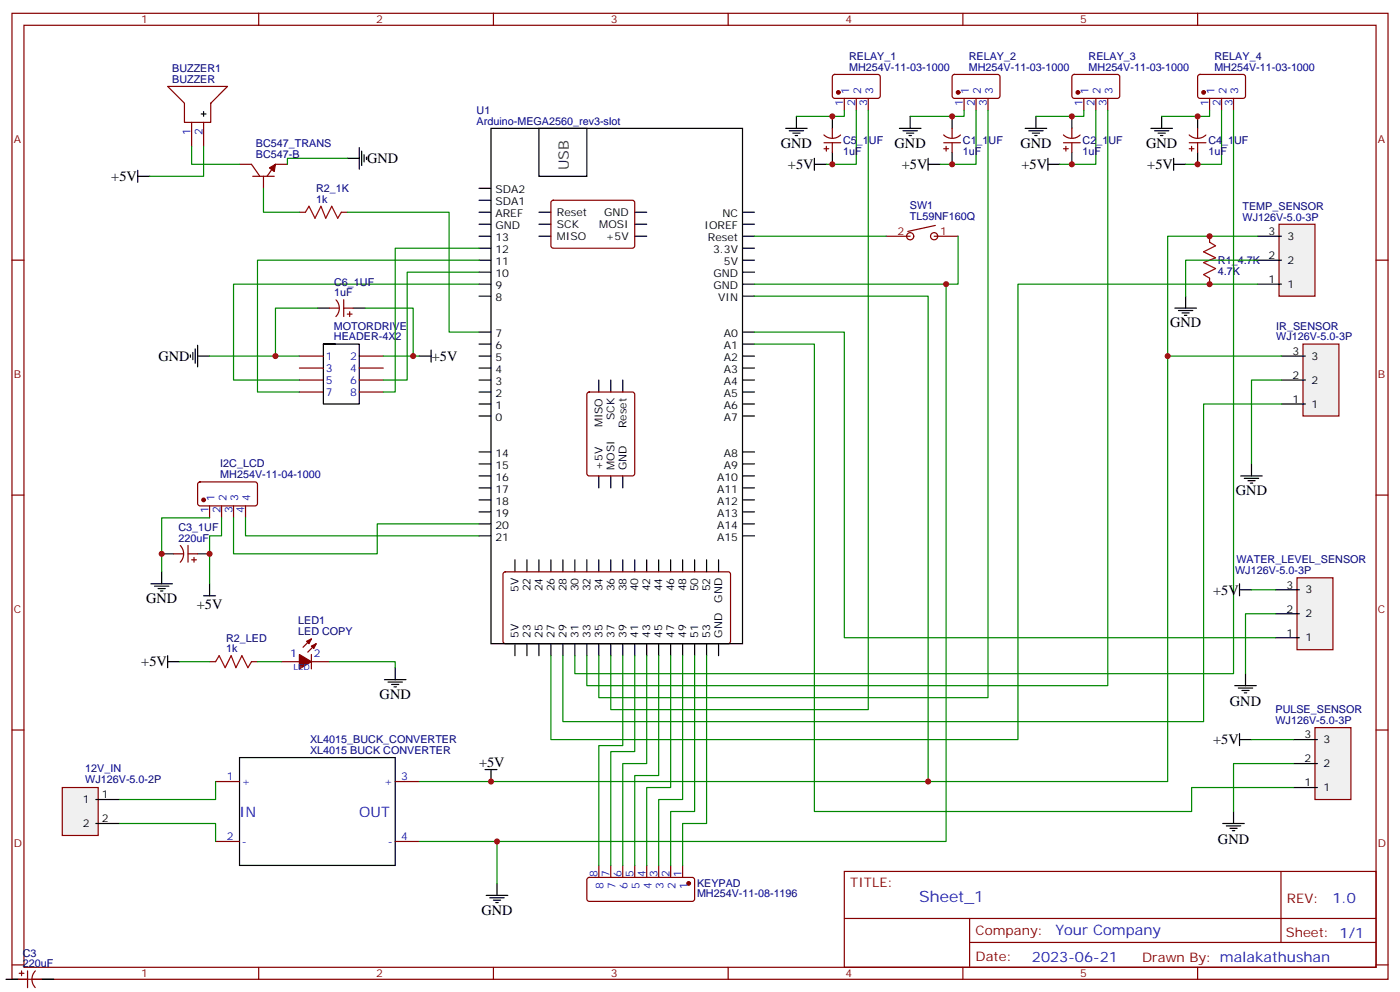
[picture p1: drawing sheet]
<svg xmlns="http://www.w3.org/2000/svg" width="412mm" height="292mm" viewBox="0 0 412 292" stroke-linecap="round" stroke-linejoin="round" font-family="sans-serif">
<g fill="none" stroke="#870000" stroke-width=".35">
<path d="M3.5 3.9h405.4v284.4h-405.4zM7.1 7.4h398.2v277.3h-398.2zM76.2 3.9v3.5M145.3 3.9v3.5M214.5 3.9v3.5M283.6 3.9v3.5M352.8 3.9v3.5M245.4 22.1l.5-.2 13 .1 .4 .6-.1 5.9-.6 .5-13-.1-.4-.6v-5.7zM248.7 29v3.5M252.2 29v3.5M255.8 29v3.5M280.7 22.1l.5-.2 12.9 .1 .5 .6-.1 5.9-.6 .5-13-.1-.4-.6v-5.7z"/>
<path d="M284 29v3.5M287.5 29v3.5M291 29v3.5M316 22.1l.4-.2 13 .1 .4 .6v5.9l-.7 .5-12.9-.1-.5-.6v-5.7zM319.3 29v3.5M322.8 29v3.5M326.3 29v3.5M353 22.1l.5-.2 13 .1 .4 .6-.1 5.9-.6 .5-13-.1-.4-.6v-5.7zM356.3 29v3.5M359.8 29v3.5M363.4 29v3.5M162.5 59.2l.5-.3 23.5 .1 .5 .7-.1 12.9-.6 .5-23.6-.1-.4-.6v-12.7z"/>
<path d="M3.5 76.6h3.6M405.3 76.6h3.6M173.1 115.6l.5-.2h12.7l.6 .4 .1 23.6-.5 .6-12.9 .1-.7-.5v-23.5zM3.5 145.7h3.6M405.3 145.7h3.6M148.4 168.5l.5-.2 65.9 .1 .4 .6-.1 20-.6 .5-65.9-.1-.4-.6v-19.8zM3.5 214.9h3.6M405.3 214.9h3.6M63.5 230h7.1M116.4 230h7.1M63.5 247.7h7.1M116.4 247.7h7.1"/>
<path d="M173.1 258.5l.5-.2h30.3l.5 .2 .2 .5v5.6l-.2 .5-.5 .2h-30.3l-.5-.2-.2-.5v-5.6zM176.4 254.7v3.6M179.9 254.7v3.6M183.4 254.7v3.6M187 254.7v3.6M190.5 254.7v3.6M194 254.7v3.6M197.6 254.7v3.6M201.1 254.7v3.6M248.7 256.5h156.6v28.2h-156.6zM377.3 256.5v20.9M248.7 270.4h156.5"/>
<path d="M285.6 277.4h119.6M285.6 270.4v14.1M3.5 284h3.6M76.2 284.7v3.6M145.3 284.7v3.6M214.5 284.7v3.6M283.6 284.7v3.6M352.8 284.7v3.6M405.3 284h3.6"/>
</g>
<g fill="none" stroke="#000" stroke-width=".35">
<path d="M144.6 37.8h74.1v151.7h-74.1zM158.7 37.8h14.2v14.1h-14.2zM141.1 55.4h3.5M141.1 58.9h3.5M141.1 62.5h3.5M141.1 66h3.5M141.1 69.5h3.5M141.1 73.1h3.5M141.1 76.6h3.5M158.7 62.5h3.6M158.7 66h3.6M158.7 69.5h3.6"/>
<path d="M187 62.5h3.5M187 66h3.5M187 69.5h3.5M218.7 62.5h3.5M218.7 66h3.5M218.7 69.5h3.5M218.7 73.1h3.5M218.7 76.6h3.5M141.1 97.8h3.5M141.1 80.1h3.5M141.1 83.6h3.5M141.1 87.2h3.5"/>
<path d="M218.7 97.8h3.5M218.7 80.1h3.5M218.7 83.6h3.5M218.7 87.2h3.5M141.1 101.3h3.5M141.1 104.8h3.5M141.1 108.3h3.5M141.1 111.9h3.5M141.1 115.4h3.5M141.1 118.9h3.5M176.4 111.9v3.5M179.9 111.9v3.5"/>
<path d="M183.4 111.9v3.5M218.7 101.3h3.5M218.7 104.8h3.5M218.7 108.3h3.5M218.7 111.9h3.5M218.7 115.4h3.5M218.7 118.9h3.5M141.1 133h3.5M141.1 136.6h3.5M141.1 122.4h3.5M218.7 133h3.5M218.7 136.6h3.5"/>
<path d="M218.7 122.4h3.5M141.1 140.1h3.5M141.1 143.6h3.5M141.1 147.1h3.5M141.1 150.7h3.5M141.1 154.2h3.5M141.1 157.7h3.5M176.4 140.1v3.5M179.9 140.1v3.5M183.4 140.1v3.5M218.7 140.1h3.5M218.7 143.6h3.5"/>
<path d="M218.7 147.1h3.5M218.7 150.7h3.5M218.7 154.2h3.5M218.7 157.7h3.5M151.7 164.8v3.5M155.2 164.8v3.5M158.7 164.8v3.5M162.3 164.8v3.5M165.8 164.8v3.5M169.3 164.8v3.5M172.9 164.8v3.5M176.4 164.8v3.5"/>
<path d="M179.9 164.8v3.5M183.4 164.8v3.5M187 164.8v3.5M190.5 164.8v3.5M194 164.8v3.5M197.6 164.8v3.5M201.1 164.8v3.5M204.6 164.8v3.5M208.1 164.8v3.5M211.7 164.8v3.5M151.7 189.5v3.5M155.2 189.5v3.5"/>
<path d="M158.7 189.5v3.5M162.3 189.5v3.5M165.8 189.5v3.5M169.3 189.5v3.5M172.9 189.5v3.5M176.4 189.5v3.5M179.9 189.5v3.5M183.4 189.5v3.5M187 189.5v3.5M190.5 189.5v3.5M194 189.5v3.5M197.6 189.5v3.5"/>
<path d="M201.1 189.5v3.5M204.6 189.5v3.5M208.1 189.5v3.5M211.7 189.5v3.5M70.6 223h45.8v31.7h-45.8z"/>
</g>
<g fill="#870000" stroke="#870000" stroke-width=".35">
<circle cx="246.9" cy="27.2" r=".53"/>
<circle cx="282.2" cy="27.2" r=".53"/>
<circle cx="317.5" cy="27.2" r=".53"/>
<circle cx="354.5" cy="27.2" r=".53"/>
<circle cx="202.8" cy="260" r=".53"/>
</g>
<path d="M376.8 66h10.5v21.2h-10.5z" fill="#f0f0f0" stroke="#870000" stroke-width=".35"/>
<path d="M370.4 76.6h7.1M370.4 69.5h7.1M370.4 83.6h7.1" fill="none" stroke="#000" stroke-width=".35"/>
<path d="M383.8 101.3h10.6v21.1h-10.6z" fill="#f0f0f0" stroke="#870000" stroke-width=".35"/>
<path d="M377.5 118.9h7M377.5 111.9h7M377.5 104.8h7" fill="none" stroke="#000" stroke-width=".35"/>
<path d="M58.4 142.1l.5-.2h16.5l.4 .7v5.9l-.7 .4-16.5-.1-.4-.6v-5.6zM61.7 148.9v3.5M65.3 148.9v3.5M68.8 148.9v3.5M72.3 148.9v3.5" fill="none" stroke="#870000" stroke-width=".35"/>
<circle cx="60" cy="147.1" r=".53" fill="#870000" stroke="#870000" stroke-width=".35"/>
<path d="M387.3 214.2h10.6v21.1h-10.6z" fill="#f0f0f0" stroke="#870000" stroke-width=".35"/>
<path d="M381 217.7h7.1M381 231.8h7.1M381 224.8h7.1" fill="none" stroke="#000" stroke-width=".35"/>
<path d="M382.1 170.1h10.5v21.1h-10.5z" fill="#f0f0f0" stroke="#870000" stroke-width=".35"/>
<path d="M375.7 173.6h7.1M375.7 187.7h7.1M375.7 180.7h7.1" fill="none" stroke="#000" stroke-width=".35"/>
<path d="M356.3 69.5v1.8M356.3 81.9v1.7M82.9 194.8h5.3M91.7 194.8h5.3M91.7 188.1l-2.4 2.4M91.7 192.7v4.2M93.1 189.5l-2.4 2.4" fill="none" stroke="#870000" stroke-width=".35"/>
<g fill="#870000" stroke="#870000" stroke-width=".35">
<path d="M88.2 192.7l3.5 2.1-3.5 2.1z"/>
<path d="M91.7 190.2l1.4-.7-.7 1.4z"/>
<path d="M90.3 188.8l1.4-.7-.7 1.4z"/>
</g>
<path d="M356.3 71.3l1.8 1.1-3.6 1.7 3.6 1.8-3.6 1.4 3.6 1.8-3.6 1.7 1.8 1.1" fill="none" stroke="#a10000" stroke-width=".35"/>
<path d="M18.3 231.8h10.6v14.1h-10.6z" fill="#f0f0f0" stroke="#870000" stroke-width=".35"/>
<g fill="none" stroke="#000" stroke-width=".35">
<path d="M59.3 33.5h1.4M60 32.8v1.5M231.4 37.8h6.4M232.5 38.5h4.2M233.5 39.2h2.2M234.2 39.9h.7M234.6 34.3v3.5M245.2 34.3v3.5M264.9 37.8h6.4M266 38.5h4.2M267.1 39.2h2.1M267.8 39.9h.7"/>
<path d="M268.1 34.3v3.5M280.5 34.3v3.5M302 37.8h6.3M303 38.5h4.3M304.1 39.2h2.1M304.8 39.9h.7M305.2 34.3v3.5M315.7 34.3v3.5M339 37.8h6.4M340.1 38.5h4.2M341.1 39.2h2.2M341.8 39.9h.7"/>
<path d="M342.2 34.3v3.5M352.8 34.3v3.5M40.6 51.9h3.5M40.6 50.1v3.6M102.3 46.6h3.5M105.8 43.4v6.4M106.5 44.5v4.2M107.2 45.5v2.2M107.9 46.2v.8M239.9 48.4h3.5M239.9 46.6v3.5M245.2 44.8v3.6"/>
<path d="M273.4 48.4h3.5M273.4 46.6v3.5M280.5 44.8v3.6M308.7 48.4h3.5M308.7 46.6v3.5M315.7 44.8v3.6M345.7 48.4h3.5M345.7 46.6v3.5M352.8 44.8v3.6M93.5 90.7h3.5M104.1 90.7h3.5M346.1 90.7h6.3"/>
<path d="M347.1 91.4h4.3M348.2 92.1h2.1M348.9 92.8h.7M349.2 87.2v3.5M56.1 104.5v.7M56.8 103.8v2.1M57.5 102.7v4.2M58.2 104.8h3.5M58.2 101.6v6.4M95.2 101.3h10.6v17.6h-10.6v-17.6h3.6M123.5 104.8h3.5M127 103v3.6"/>
<path d="M368.7 136.6v3.5M365.5 140.1h6.3M366.5 140.8h4.3M367.6 141.5h2.1M368.3 142.2h.7M44.4 171.8h6.4M45.5 172.5h4.2M46.6 173.2h2.1M47.3 174h.7M47.6 168.3v3.5M47.6 163h3.6M58.2 163h3.5"/>
<path d="M60 175.4h3.5M61.7 171.8v3.6M365.1 171.8v3.6M365.1 173.6h3.6M49.4 194.8h3.5M49.4 193v3.5M116.4 196.5v3.6M366.9 198.3v3.5M113.2 200.1h6.4M114.3 200.8h4.2M115.4 201.5h2.1M116.1 202.2h.7"/>
<path d="M363.7 201.8h6.4M364.8 202.5h4.2M365.1 217.7h3.6M365.1 215.9v3.6M365.8 203.2h2.1M366.5 203.9h.7M28.2 235.3h7.1M142.9 226.5h3.5M144.6 226.5v3.5M363.4 238.9v3.5M28.2 242.4h7.1M360.2 242.4h6.3"/>
<path d="M361.2 243.1h4.3M362.3 243.8h2.1M363 244.5h.7M143.2 263.6h6.4M144.3 264.3h4.2M145.3 265h2.2M146 265.7h.8M146.4 260v3.6M1.8 288.3h3.5M12.3 288.3h3.6"/>
</g>
<g fill="none" stroke="#008700" stroke-width=".35">
<path d="M248.7 32.5v1.8h-14.1M252.2 32.5v15.9h-8.8M255.8 32.5v176.4h-75.9v-15.9M284 32.5v1.8h-15.9M287.5 32.5v15.9h-10.6M291 32.5v172.9h-114.6v-12.4M319.3 32.5v1.8h-14.1M322.8 32.5v15.9h-10.6M326.3 32.5v169.3h-153.4v-8.8M356.3 32.5v1.8h-14.1M359.8 32.5v15.9h-10.6M363.4 32.5v165.8h-194.1v-5.3"/>
<path d="M56.4 43.1v5.3h14.2M60 43.1v8.8h-15.9M77.6 55.4v7.1h10.6M102.3 46.6h-17.6v1.8M102.3 62.5h30v35.3h8.8M141.1 76.6h-65.3v38.8h12.4M141.1 73.1h-24.7v42.3h-3.5M222.2 69.5h38.9M282.2 69.5v14.1h-3.5M370.4 69.5h-26.4v160.5h-70.6M370.4 76.6h-21.2v10.6M93.5 90.7h-12.4v14.1"/>
<path d="M107.6 90.7h14.1v14.1M141.1 83.6h-72.3v28.3h19.4M141.1 80.1h-21.2v31.8h-7M222.2 87.2h51.2v142.8h-149.9M222.2 83.6h56.5v164.1h-132.3M222.2 97.8h26.5v89.9h127M370.4 83.6h-70.5v134.1h-137.6v-24.7M61.7 104.8h26.5M112.9 104.8h10.6M222.2 101.3h17.7v137.6h111.1v-7.1h30M344 104.8h33.5M377.5 118.9h-23v93.5h-188.7v-19.4"/>
<path d="M377.5 111.9h-8.8v24.7M61.7 152.4h-14.1v15.9M65.3 152.4v5.3h-3.6v14.1M68.8 152.4v10.6h42.3v-8.8h30M72.3 152.4v5.3h68.8M368.7 173.6h7M52.9 194.8h8.8M75.8 194.8h7.1M97 194.8h19.4v1.7M183.4 193v26.5h-7v35.2M187 193v28.2h-7.1v33.5M190.5 193v31.8h-7.1v29.9"/>
<path d="M194 193v35.3h-7v26.4M197.6 193v38.8h-7.1v22.9M201.1 193v42.3h-7.1v19.4M204.6 193v45.9h-7v15.8M208.1 193v49.4h-7v12.3M375.7 180.7h-8.8v17.6M368.7 217.7h12.3M63.5 230v5.3h-28.2M381 224.8h-17.6v14.1M35.3 242.4h28.2v5.3M123.5 247.7h22.9v12.3"/>
</g>
<g fill="none" stroke="#870000" stroke-width=".35">
<path d="M49.4 25.4h17.6l-4.9 5v5.6h-7.8v-5.6zM56.4 36v7.1M60 36v7.1M242.7 39.7a3.5 3.5 0 0 0 4.9 0M245.2 37.8v2.8M278 39.7a3.5 3.5 0 0 0 4.9 0M280.5 37.8v2.8M313.3 39.7a3.5 3.5 0 0 0 4.9 0M315.7 37.8v2.8M350.3 39.7a3.5 3.5 0 0 0 4.9 0M352.8 37.8v2.8M70.6 48.4h3.5l2.5 3.5"/>
<path d="M74.4 51.9h6.4M77.6 51.9v3.5M84.7 48.4h-3.6l-2.4 3.5M242.7 42h4.9M242.7 43.8h1.4M243.4 43.1v1.4M245.2 42v2.8M278 42h4.9M278 43.8h1.4M278.7 43.1v1.4M280.5 42v2.8M313.3 42h4.9"/>
<path d="M313.3 43.8h1.4M314 43.1v1.4M315.7 42v2.8M350.3 42h4.9M350.3 43.8h1.4M351 43.1v1.4M352.8 42v2.8M88.2 62.5h1.8M100.5 62.5h1.8M261.1 69.5h7M275.2 69.5h7M275.5 66.4l-8.1 1.7"/>
<path d="M97 90.7h2.8M99 88.3a3.5 3.5 0 0 1-.1 4.9M101.2 88.2v5M101.2 90.7h2.9M102.3 92.5h1.4M103 91.8v1.4M88.2 104.8h7M88.2 108.3h7M88.2 111.9h7M88.2 115.4h7M105.8 104.8h7.1M105.8 108.3h7.1"/>
<path d="M105.8 111.9h7.1M105.8 115.4h7.1M51.2 163h2.8M53.1 160.6a3.5 3.5 0 0 1 0 4.9M55.4 160.5v5M55.4 163h2.8M56.4 164.8h1.5M57.1 164.1v1.4M61.7 194.8h1.8M74.1 194.8h1.7M5.3 288.3h2.8M5.6 286.5h1.5"/>
<path d="M6.3 285.8v1.4M8.1 285.8v4.9M9.5 288.3h2.8M10.4 285.8a3.5 3.5 0 0 0 0 4.9"/>
<circle cx="268.1" cy="69.5" r="1.06"/>
<circle cx="275.2" cy="69.5" r="1.06"/>
</g>
<path d="M90 62.5l1-1.8 1.8 3.5 1.7-3.5 1.5 3.5 1.7-3.5 1.8 3.5 1-1.7M63.5 194.8l1.1-1.8 1.7 3.5 1.8-3.5 1.4 3.5 1.8-3.5 1.7 3.5 1.1-1.7" fill="none" stroke="#a10000" stroke-width=".35"/>
<path d="M79.4 49.4l1.7-1-.3 2.1z" fill="#870000" stroke="#870000" stroke-width=".35"/>
<g fill="#c00">
<circle cx="144.6" cy="230" r=".88"/>
<circle cx="280.5" cy="48.4" r=".88"/>
<circle cx="280.5" cy="34.3" r=".88"/>
<circle cx="315.7" cy="48.4" r=".88"/>
<circle cx="315.7" cy="34.3" r=".88"/>
<circle cx="352.8" cy="48.4" r=".88"/>
<circle cx="352.8" cy="34.3" r=".88"/>
<circle cx="245.2" cy="48.4" r=".88"/>
<circle cx="245.2" cy="34.3" r=".88"/>
<circle cx="273.4" cy="230" r=".88"/>
<circle cx="344" cy="104.8" r=".88"/>
<circle cx="356.3" cy="69.5" r=".88"/>
<circle cx="356.3" cy="83.6" r=".88"/>
<circle cx="61.7" cy="163" r=".88"/>
<circle cx="47.6" cy="163" r=".88"/>
<circle cx="146.4" cy="247.7" r=".88"/>
<circle cx="121.7" cy="104.8" r=".88"/>
<circle cx="81.1" cy="104.8" r=".88"/>
<circle cx="278.7" cy="83.6" r=".88"/>
</g>
<text font-size="4.6" fill="#00f" x="270.8" y="265.5">Sheet_1</text>
<g font-size="4.2">
<text x="230" y="43.4">GND</text>
<text x="263.5" y="43.4">GND</text>
<text x="300.6" y="43.4">GND</text>
<text x="337.6" y="43.4">GND</text>
<text x="32.8" y="53.3">+5V</text>
<text x="108.1" y="48">GND</text>
<text x="232.1" y="49.8">+5V</text>
<text x="265.6" y="49.8">+5V</text>
<text x="300.9" y="49.8">+5V</text>
<text x="337.9" y="49.8">+5V</text>
<text x="344.7" y="96.3">GND</text>
<text x="46.7" y="106.2">GND</text>
<text x="127.2" y="106.2">+5V</text>
<text x="364.1" y="145.7">GND</text>
<text x="43" y="177.5">GND</text>
<text x="58" y="179.3">+5V</text>
<text x="357.3" y="175">+5V</text>
<text x="41.6" y="196.2">+5V</text>
<text x="111.8" y="205.7">GND</text>
<text x="362.3" y="207.9">GND</text>
<text x="357.3" y="219.1">+5V</text>
<text x="141.1" y="225.8">+5V</text>
<text x="358.8" y="248.4">GND</text>
<text x="141.8" y="269.2">GND</text>
</g>
<text font-size="4.2" fill="#333" x="167.6" y="50.1" transform="rotate(-90 167.6 50.1)">USB</text>
<g font-size="4.2" fill="#00f">
<text x="70.6" y="240.6">IN</text>
<text x="105.8" y="240.6">OUT</text>
<text x="392.5" y="265.8">1.0</text>
<text x="310.9" y="275.3">Your Company</text>
<text x="304" y="283.1">2023-06-21</text>
</g>
<g font-size="3.9" fill="#800">
<text x="250.5" y="261.1">TITLE:</text>
<text x="379.1" y="265.8">REV:</text>
<text x="287.4" y="275.3">Company:</text>
<text x="378.7" y="275.9">Sheet: 1/1</text>
<text x="287.4" y="283">Date:</text>
<text x="336.4" y="283.1">Drawn By: malakathushan</text>
</g>
<g font-size="3.2" fill="#800">
<text x="41.6" y="6.9">1</text>
<text x="110.8" y="6.9">2</text>
<text x="179.9" y="6.9">3</text>
<text x="249.1" y="6.9">4</text>
<text x="318.2" y="6.9">5</text>
<text x="4.1" y="42">A</text>
<text x="405.9" y="42">A</text>
<text x="264.3" y="69.2">2</text>
<text x="276.9" y="69.2">1</text>
<text x="4.1" y="111.2">B</text>
<text x="405.9" y="111.2">B</text>
<text x="4.1" y="180.3">C</text>
<text x="405.9" y="180.3">C</text>
<text x="4.1" y="249.4">D</text>
<text x="405.9" y="249.4">D</text>
<text x="41.6" y="287.7">1</text>
<text x="110.8" y="287.7">2</text>
<text x="179.9" y="287.7">3</text>
<text x="249.1" y="287.7">4</text>
<text x="318.2" y="287.7">5</text>
</g>
<g font-size="3.2" fill="#000080">
<text x="250.1" y="17.6">RELAY_1</text>
<text x="285.4" y="17.6">RELAY_2</text>
<text x="320.7" y="17.6">RELAY_3</text>
<text x="357.7" y="17.6">RELAY_4</text>
<text x="50.7" y="21.3">BUZZER1</text>
<text x="250.1" y="20.8">MH254V-11-03-1000</text>
<text x="285.4" y="20.8">MH254V-11-03-1000</text>
<text x="320.7" y="20.8">MH254V-11-03-1000</text>
<text x="357.7" y="20.8">MH254V-11-03-1000</text>
<text x="50.7" y="24.4">BUZZER</text>
<text x="140.4" y="33.5">U1</text>
<text x="140.4" y="36.7">Arduino-MEGA2560_rev3-slot</text>
<text x="75.4" y="46.6">BC547-B</text>
<text x="75.4" y="43.4">BC547_TRANS</text>
<text x="248.4" y="45.6">1uF</text>
<text x="248.4" y="42.5">C5_1UF</text>
<text x="283.6" y="45.6">1uF</text>
<text x="283.6" y="42.5">C1_1UF</text>
<text x="318.9" y="45.6">1uF</text>
<text x="318.9" y="42.5">C2_1UF</text>
<text x="356" y="45.6">1uF</text>
<text x="356" y="42.5">C4_1UF</text>
<text x="93.1" y="59.7">1k</text>
<text x="93.1" y="56.4">R2_1K</text>
<text x="268" y="64.7">TL59NF160Q</text>
<text x="268" y="61.5">SW1</text>
<text x="366" y="64.9">WJ126V-5.0-3P</text>
<text x="366" y="61.9">TEMP_SENSOR</text>
<text x="358.8" y="77.7">R1_4.7K</text>
<text x="358.8" y="80.9">4.7K</text>
<text x="98.4" y="87.2">1uF</text>
<text x="98.4" y="84.1">C6_1UF</text>
<text x="98.4" y="100.2">HEADER-4X2</text>
<text x="98.4" y="97.2">MOTORDRIVE</text>
<text x="375.9" y="100.2">WJ126V-5.0-3P</text>
<text x="375.9" y="97">IR_SENSOR</text>
<text x="64.9" y="137.6">I2C_LCD</text>
<text x="64.9" y="140.8">MH254V-11-04-1000</text>
<text x="52.6" y="159.5">220uF</text>
<text x="52.6" y="156.4">C3_1UF</text>
<text x="364.2" y="165.8">WATER_LEVEL_SENSOR</text>
<text x="363.8" y="169">WJ126V-5.0-3P</text>
<text x="87.8" y="183.8">LED1</text>
<text x="66.6" y="191.9">1k</text>
<text x="66.6" y="188.9">R2_LED</text>
<text x="87.8" y="187">LED COPY</text>
<text x="375.7" y="209.9">PULSE_SENSOR</text>
<text x="375.7" y="213.1">WJ126V-5.0-3P</text>
<text x="91.4" y="221.9">XL4015 BUCK CONVERTER</text>
<text x="91.4" y="218.7">XL4015_BUCK_CONVERTER</text>
<text x="25.1" y="227.3">12V_IN</text>
<text x="25.1" y="230.5">WJ126V-5.0-2P</text>
<text x="205.3" y="264">MH254V-11-08-1196</text>
<text x="205.3" y="260.9">KEYPAD</text>
<text x="6.7" y="281.6">C3</text>
<text x="6.7" y="284.7">220uF</text>
</g>
<g font-size="3.2" fill="#00f">
<text x="250.1" y="27.7" transform="rotate(-90 250.1 27.7)">1</text>
<text x="253.6" y="27.7" transform="rotate(-90 253.6 27.7)">2</text>
<text x="257.2" y="27.7" transform="rotate(-90 257.2 27.7)">3</text>
<text x="285.4" y="27.7" transform="rotate(-90 285.4 27.7)">1</text>
<text x="288.9" y="27.7" transform="rotate(-90 288.9 27.7)">2</text>
<text x="292.5" y="27.7" transform="rotate(-90 292.5 27.7)">3</text>
<text x="320.7" y="27.7" transform="rotate(-90 320.7 27.7)">1</text>
<text x="324.2" y="27.7" transform="rotate(-90 324.2 27.7)">2</text>
<text x="327.7" y="27.7" transform="rotate(-90 327.7 27.7)">3</text>
<text x="357.7" y="27.7" transform="rotate(-90 357.7 27.7)">1</text>
<text x="361.2" y="27.7" transform="rotate(-90 361.2 27.7)">2</text>
<text x="364.8" y="27.7" transform="rotate(-90 364.8 27.7)">3</text>
<text x="248.4" y="31.2" transform="rotate(-90 248.4 31.2)">1</text>
<text x="251.9" y="31.2" transform="rotate(-90 251.9 31.2)">2</text>
<text x="255.4" y="31.2" transform="rotate(-90 255.4 31.2)">3</text>
<text x="283.6" y="31.2" transform="rotate(-90 283.6 31.2)">1</text>
<text x="287.2" y="31.2" transform="rotate(-90 287.2 31.2)">2</text>
<text x="290.7" y="31.2" transform="rotate(-90 290.7 31.2)">3</text>
<text x="318.9" y="31.2" transform="rotate(-90 318.9 31.2)">1</text>
<text x="322.4" y="31.2" transform="rotate(-90 322.4 31.2)">2</text>
<text x="326" y="31.2" transform="rotate(-90 326 31.2)">3</text>
<text x="356" y="31.2" transform="rotate(-90 356 31.2)">1</text>
<text x="359.5" y="31.2" transform="rotate(-90 359.5 31.2)">2</text>
<text x="363" y="31.2" transform="rotate(-90 363 31.2)">3</text>
<text x="56.1" y="39.8" transform="rotate(-90 56.1 39.8)">1</text>
<text x="59.6" y="39.8" transform="rotate(-90 59.6 39.8)">2</text>
<text x="96" y="105.9">1</text>
<text x="103.1" y="105.9">2</text>
<text x="96" y="109.4">3</text>
<text x="96" y="112.9">5</text>
<text x="103.1" y="109.4">4</text>
<text x="103.1" y="112.9">6</text>
<text x="96" y="116.5">7</text>
<text x="103.1" y="116.5">8</text>
<text x="63.1" y="147.6" transform="rotate(-90 63.1 147.6)">1</text>
<text x="66.7" y="147.6" transform="rotate(-90 66.7 147.6)">2</text>
<text x="70.2" y="147.6" transform="rotate(-90 70.2 147.6)">3</text>
<text x="73.7" y="147.6" transform="rotate(-90 73.7 147.6)">4</text>
<text x="61.4" y="151.1" transform="rotate(-90 61.4 151.1)">1</text>
<text x="64.9" y="151.1" transform="rotate(-90 64.9 151.1)">2</text>
<text x="68.4" y="151.1" transform="rotate(-90 68.4 151.1)">3</text>
<text x="72" y="151.1" transform="rotate(-90 72 151.1)">4</text>
<text x="85.5" y="193.4">1</text>
<text x="92.4" y="193.4">2</text>
<text x="66.8" y="229.7">1</text>
<text x="71.3" y="231.1">+</text>
<text x="113.1" y="231.1">+</text>
<text x="118.2" y="229.7">3</text>
<text x="66.8" y="247.3">2</text>
<text x="71.3" y="248.7">-</text>
<text x="114.3" y="248.7">-</text>
<text x="118.2" y="247.3">4</text>
<text x="176" y="258.1" transform="rotate(-90 176 258.1)">8</text>
<text x="177.8" y="261.6" transform="rotate(-90 177.8 261.6)">8</text>
<text x="179.6" y="258.1" transform="rotate(-90 179.6 258.1)">7</text>
<text x="181.3" y="261.6" transform="rotate(-90 181.3 261.6)">7</text>
<text x="183.1" y="258.1" transform="rotate(-90 183.1 258.1)">6</text>
<text x="184.9" y="261.6" transform="rotate(-90 184.9 261.6)">6</text>
<text x="186.6" y="258.1" transform="rotate(-90 186.6 258.1)">5</text>
<text x="188.4" y="261.6" transform="rotate(-90 188.4 261.6)">5</text>
<text x="190.1" y="258.1" transform="rotate(-90 190.1 258.1)">4</text>
<text x="191.9" y="261.6" transform="rotate(-90 191.9 261.6)">4</text>
<text x="193.7" y="258.1" transform="rotate(-90 193.7 258.1)">3</text>
<text x="195.4" y="261.6" transform="rotate(-90 195.4 261.6)">3</text>
<text x="197.2" y="258.1" transform="rotate(-90 197.2 258.1)">2</text>
<text x="199" y="261.6" transform="rotate(-90 199 261.6)">2</text>
<text x="200.7" y="258.1" transform="rotate(-90 200.7 258.1)">1</text>
<text x="202.5" y="261.6" transform="rotate(-90 202.5 261.6)">1</text>
</g>
<g font-size="3.2">
<text x="145.9" y="56.8">SDA2</text>
<text x="145.9" y="60.4">SDA1</text>
<text x="145.9" y="63.9">AREF</text>
<text x="164" y="63.5">Reset</text>
<text x="177.9" y="63.5">GND</text>
<text x="212.8" y="63.9">NC</text>
<text x="145.9" y="67.4">GND</text>
<text x="145.9" y="70.9">13</text>
<text x="164" y="67.1">SCK</text>
<text x="164" y="70.6">MISO</text>
<text x="176.5" y="67.1">MOSI</text>
<text x="178.4" y="70.6">+5V</text>
<text x="207.5" y="67.4">IOREF</text>
<text x="208.5" y="70.9">Reset</text>
<text x="373.7" y="69.2">3</text>
<text x="379.2" y="70.6">3</text>
<text x="145.9" y="74.5">12</text>
<text x="145.9" y="78">11</text>
<text x="210.1" y="74.5">3.3V</text>
<text x="213.2" y="78">5V</text>
<text x="373.7" y="76.2">2</text>
<text x="379.2" y="77.6">2</text>
<text x="145.9" y="81.5">10</text>
<text x="210.1" y="81.5">GND</text>
<text x="373.7" y="83.3">1</text>
<text x="145.9" y="85.1">9</text>
<text x="145.9" y="88.6">8</text>
<text x="210.1" y="85.1">GND</text>
<text x="211.5" y="88.6">VIN</text>
<text x="379.2" y="84.7">1</text>
<text x="145.9" y="99.2">7</text>
<text x="213.2" y="99.2">A0</text>
<text x="145.9" y="102.7">6</text>
<text x="145.9" y="106.2">5</text>
<text x="213.2" y="102.7">A1</text>
<text x="213.2" y="106.2">A2</text>
<text x="380.7" y="104.5">3</text>
<text x="386.3" y="105.9">3</text>
<text x="145.9" y="109.7">4</text>
<text x="145.9" y="113.3">3</text>
<text x="213.2" y="109.7">A3</text>
<text x="213.2" y="113.3">A4</text>
<text x="380.7" y="111.5">2</text>
<text x="386.3" y="112.9">2</text>
<text x="145.9" y="116.8">2</text>
<text x="213.2" y="116.8">A5</text>
<text x="380.7" y="118.6">1</text>
<text x="386.3" y="120">1</text>
<text x="145.9" y="120.3">1</text>
<text x="145.9" y="123.9">0</text>
<text x="177.4" y="125.8" transform="rotate(-90 177.4 125.8)">MISO</text>
<text x="181" y="123.7" transform="rotate(-90 181 123.7)">SCK</text>
<text x="213.2" y="120.3">A6</text>
<text x="213.2" y="123.9">A7</text>
<text x="184.5" y="126" transform="rotate(-90 184.5 126)">Reset</text>
<text x="145.9" y="134.4">14</text>
<text x="145.9" y="138">15</text>
<text x="213.2" y="134.4">A8</text>
<text x="213.2" y="138">A9</text>
<text x="145.9" y="141.5">16</text>
<text x="177.4" y="138.3" transform="rotate(-90 177.4 138.3)">+5V</text>
<text x="181" y="138.3" transform="rotate(-90 181 138.3)">MOSI</text>
<text x="184.5" y="138.3" transform="rotate(-90 184.5 138.3)">GND</text>
<text x="211.2" y="141.5">A10</text>
<text x="145.9" y="145">17</text>
<text x="145.9" y="148.6">18</text>
<text x="211.2" y="145">A11</text>
<text x="211.2" y="148.6">A12</text>
<text x="145.9" y="152.1">19</text>
<text x="145.9" y="155.6">20</text>
<text x="211.2" y="152.1">A13</text>
<text x="211.2" y="155.6">A14</text>
<text x="145.9" y="159.1">21</text>
<text x="211.2" y="159.1">A15</text>
<text x="379" y="173.2">3</text>
<text x="152.8" y="174.3" transform="rotate(-90 152.8 174.3)">5V</text>
<text x="156.3" y="174.1" transform="rotate(-90 156.3 174.1)">22</text>
<text x="159.8" y="174.1" transform="rotate(-90 159.8 174.1)">24</text>
<text x="163.3" y="174.1" transform="rotate(-90 163.3 174.1)">26</text>
<text x="166.9" y="174.1" transform="rotate(-90 166.9 174.1)">28</text>
<text x="170.4" y="174.1" transform="rotate(-90 170.4 174.1)">30</text>
<text x="173.9" y="174.1" transform="rotate(-90 173.9 174.1)">32</text>
<text x="177.4" y="174.1" transform="rotate(-90 177.4 174.1)">34</text>
<text x="181" y="174.1" transform="rotate(-90 181 174.1)">36</text>
<text x="184.5" y="174.1" transform="rotate(-90 184.5 174.1)">38</text>
<text x="188" y="174.1" transform="rotate(-90 188 174.1)">40</text>
<text x="191.6" y="174.1" transform="rotate(-90 191.6 174.1)">42</text>
<text x="195.1" y="174.1" transform="rotate(-90 195.1 174.1)">44</text>
<text x="198.6" y="174.1" transform="rotate(-90 198.6 174.1)">46</text>
<text x="202.1" y="174.1" transform="rotate(-90 202.1 174.1)">48</text>
<text x="205.7" y="174.1" transform="rotate(-90 205.7 174.1)">50</text>
<text x="209.2" y="174.1" transform="rotate(-90 209.2 174.1)">52</text>
<text x="212.7" y="177.4" transform="rotate(-90 212.7 177.4)">GND</text>
<text x="384.5" y="174.7">3</text>
<text x="379" y="180.3">2</text>
<text x="384.5" y="181.7">2</text>
<text x="152.8" y="187.7" transform="rotate(-90 152.8 187.7)">5V</text>
<text x="156.3" y="187.7" transform="rotate(-90 156.3 187.7)">23</text>
<text x="159.8" y="187.7" transform="rotate(-90 159.8 187.7)">25</text>
<text x="163.3" y="187.7" transform="rotate(-90 163.3 187.7)">27</text>
<text x="166.9" y="187.7" transform="rotate(-90 166.9 187.7)">29</text>
<text x="170.4" y="187.7" transform="rotate(-90 170.4 187.7)">31</text>
<text x="173.9" y="187.7" transform="rotate(-90 173.9 187.7)">33</text>
<text x="177.4" y="187.7" transform="rotate(-90 177.4 187.7)">35</text>
<text x="181" y="187.7" transform="rotate(-90 181 187.7)">37</text>
<text x="184.5" y="187.7" transform="rotate(-90 184.5 187.7)">39</text>
<text x="188" y="187.7" transform="rotate(-90 188 187.7)">41</text>
<text x="191.6" y="187.7" transform="rotate(-90 191.6 187.7)">43</text>
<text x="195.1" y="187.7" transform="rotate(-90 195.1 187.7)">45</text>
<text x="198.6" y="187.7" transform="rotate(-90 198.6 187.7)">47</text>
<text x="202.1" y="187.7" transform="rotate(-90 202.1 187.7)">49</text>
<text x="205.7" y="187.7" transform="rotate(-90 205.7 187.7)">51</text>
<text x="209.2" y="187.7" transform="rotate(-90 209.2 187.7)">53</text>
<text x="212.7" y="187.7" transform="rotate(-90 212.7 187.7)">GND</text>
<text x="379" y="187.4">1</text>
<text x="384.5" y="188.8">1</text>
<text x="384.3" y="217.3">3</text>
<text x="389.8" y="218.8">3</text>
<text x="384.3" y="224.4">2</text>
<text x="389.8" y="225.8">2</text>
<text x="384.3" y="231.5">1</text>
<text x="389.8" y="232.9">1</text>
<text x="24.4" y="236.4">1</text>
<text x="30" y="235">1</text>
<text x="24.4" y="243.5">2</text>
<text x="30" y="242">2</text>
</g>
<text font-size="2.5" fill="#00f" x="86.4" y="197.2">LED</text>
</svg>
